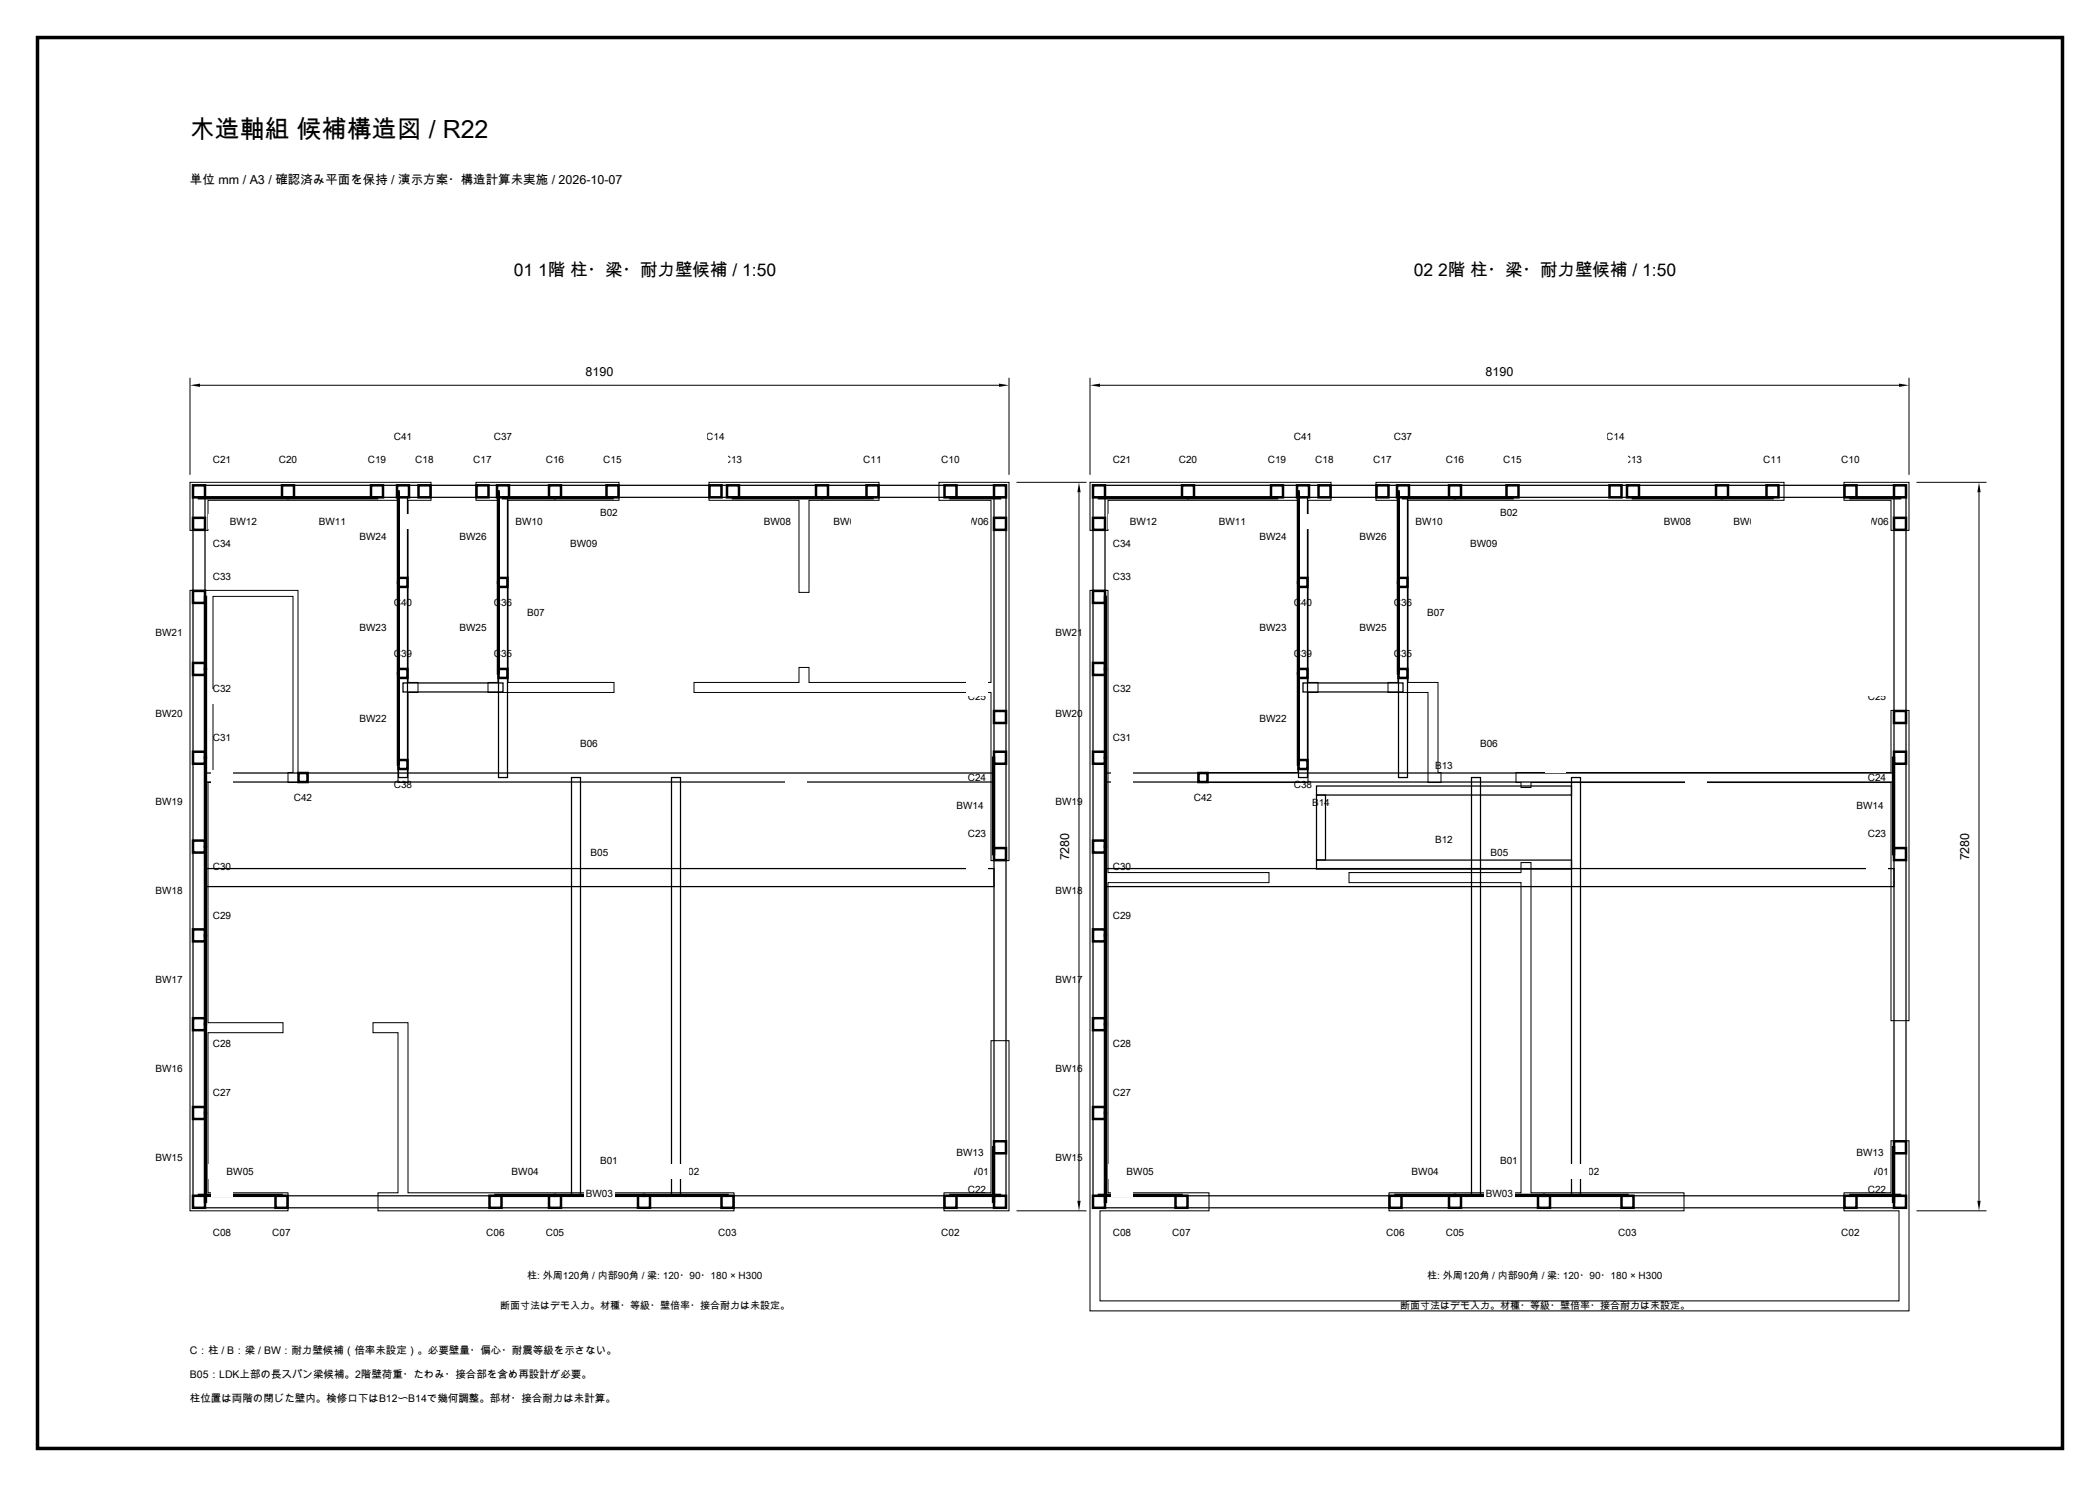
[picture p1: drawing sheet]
<svg xmlns="http://www.w3.org/2000/svg" width="420mm" height="297mm" viewBox="0 0 420 297" stroke-linecap="round" stroke-linejoin="round" font-family="sans-serif">
<path d="M38 96.4h48.2v3.6h-4.6v36.4h2v2h-2v18h-2v-56.4h-38v6h-3.6zM95.2 96.4h28.6v3.6h-22.2v36.4h21.2v2h-25.2v-2h2v-36.4h-4.4zM141.8 96.4h34v3.6h-14v18.4h-2v-18.4h-18zM38 118h21.6v36.4h2v2h-4v-2h1v-35.2h-16v35.2h1v2h-2v48h15v2h-15v32h16v3.6h-19.6zM138.8 136.4h21v-3h2v3h36.4v-36.4h-10.4v-3.6h14v75.6h-3.6v-33.6h-59.4zM74.6 204.4h7v34h65.2v3.6h-71.2v-3.6h4v-32h-5zM198.2 208h3.6v34h-13v-3.6h9.4z" fill="none" stroke="#000" stroke-width=".2"/>
<path d="M38.6 239h162.6v2.4h-162.6z" fill="none" stroke="#000" stroke-width=".25"/>
<path d="M115.9 230.6h4.2v2.8h-4.2z" fill-rule="evenodd" fill="#fff"/>
<path d="M38.6 97h162.6v2.4h-162.6z" fill="none" stroke="#000" stroke-width=".25"/>
<path d="M115.9 101h4.2v2.8h-4.2z" fill-rule="evenodd" fill="#fff"/>
<path d="M38.6 99.4h2.4v139.6h-2.4zM198.8 99.4h2.4v139.6h-2.4zM41 173.6h157.8v3.6h-157.8z" fill="none" stroke="#000" stroke-width=".25"/>
<path d="M117.8 169h4.2v2.8h-4.2z" fill-rule="evenodd" fill="#fff"/>
<path d="M41 154.5h157.8v1.8h-157.8z" fill="none" stroke="#000" stroke-width=".25"/>
<path d="M119.9 147.2h4.2v2.8h-4.2z" fill-rule="evenodd" fill="#fff"/>
<path d="M99.7 99.4h1.8v56h-1.8z" fill="none" stroke="#000" stroke-width=".25"/>
<path d="M130.5 121h4.2v2.8h-4.2z" fill-rule="evenodd" fill="#fff"/>
<path d="M79.7 99.4h1.8v56h-1.8zM80.6 136.5h20v1.8h-20zM114.3 155.4h1.8v83.6h-1.8zM134.3 155.4h1.8v83.6h-1.8z" fill="none" stroke="#000" stroke-width=".25"/>
<path d="M190.1 238.8h9.9v.2h-9.9z" fill="none" stroke="#000" stroke-width=".5"/>
<path d="M41.7 232.8h6.1v2.8h-6.1z" fill-rule="evenodd" fill="#fff"/>
<path d="M128.8 238.8h16.7v.2h-16.7z" fill="none" stroke="#000" stroke-width=".5"/>
<path d="M99.6 232.8h6.1v2.8h-6.1z" fill-rule="evenodd" fill="#fff"/>
<path d="M111 238.8h17.8v.2h-17.8z" fill="none" stroke="#000" stroke-width=".5"/>
<path d="M116.9 237.2h6v2.8h-6z" fill-rule="evenodd" fill="#fff"/>
<path d="M99.1 238.8h11.9v.2h-11.9z" fill="none" stroke="#000" stroke-width=".5"/>
<path d="M131.7 232.8h6.1v2.8h-6.1z" fill-rule="evenodd" fill="#fff"/>
<path d="M39.8 238.8h16.5v.2h-16.5z" fill="none" stroke="#000" stroke-width=".5"/>
<path d="M188.7 232.8h6.1v2.8h-6.1z" fill-rule="evenodd" fill="#fff"/>
<path d="M190.1 99.4h9.9v.2h-9.9z" fill="none" stroke="#000" stroke-width=".5"/>
<path d="M41.7 102.8h6.1v2.8h-6.1z" fill-rule="evenodd" fill="#fff"/>
<path d="M164.4 99.4h10.1v.2h-10.1z" fill="none" stroke="#000" stroke-width=".5"/>
<path d="M67.3 102.8h6.1v2.8h-6.1z" fill-rule="evenodd" fill="#fff"/>
<path d="M146.6 99.4h17.8v.2h-17.8z" fill="none" stroke="#000" stroke-width=".5"/>
<path d="M81.3 102.8h6v2.8h-6z" fill-rule="evenodd" fill="#fff"/>
<path d="M111 99.4h11.5v.2h-11.5z" fill="none" stroke="#000" stroke-width=".5"/>
<path d="M120 107.2h6.1v2.8h-6.1z" fill-rule="evenodd" fill="#fff"/>
<path d="M100.6 99.4h10.4v.2h-10.4z" fill="none" stroke="#000" stroke-width=".5"/>
<path d="M131 102.8h6v2.8h-6z" fill-rule="evenodd" fill="#fff"/>
<path d="M57.6 99.4h17.8v.2h-17.8z" fill="none" stroke="#000" stroke-width=".5"/>
<path d="M170.3 102.8h6v2.8h-6z" fill-rule="evenodd" fill="#fff"/>
<path d="M39.8 99.4h17.8v.2h-17.8z" fill="none" stroke="#000" stroke-width=".5"/>
<path d="M188.1 102.8h6v2.8h-6z" fill-rule="evenodd" fill="#fff"/>
<path d="M198.6 229.3h.2v10.9h-.2z" fill="none" stroke="#000" stroke-width=".5"/>
<path d="M42.8 229h6v2.8h-6z" fill-rule="evenodd" fill="#fff"/>
<path d="M198.6 151.4h.2v19.3h-.2z" fill="none" stroke="#000" stroke-width=".5"/>
<path d="M42.8 159.7h6v2.8h-6z" fill-rule="evenodd" fill="#fff"/>
<path d="M41 222.5h.2v17.7h-.2z" fill="none" stroke="#000" stroke-width=".5"/>
<path d="M203 229.9h6v2.8h-6z" fill-rule="evenodd" fill="#fff"/>
<path d="M41 204.7h.2v17.8h-.2z" fill="none" stroke="#000" stroke-width=".5"/>
<path d="M203 212.2h6v2.8h-6z" fill-rule="evenodd" fill="#fff"/>
<path d="M41 186.9h.2v17.8h-.2z" fill="none" stroke="#000" stroke-width=".5"/>
<path d="M203 194.4h6v2.8h-6z" fill-rule="evenodd" fill="#fff"/>
<path d="M41 169.2h.2v17.7h-.2z" fill="none" stroke="#000" stroke-width=".5"/>
<path d="M203 176.7h6v2.8h-6z" fill-rule="evenodd" fill="#fff"/>
<path d="M41 151.4h.2v17.8h-.2z" fill="none" stroke="#000" stroke-width=".5"/>
<path d="M203 158.9h6v2.8h-6z" fill-rule="evenodd" fill="#fff"/>
<path d="M41 133.7h.2v17.7h-.2z" fill="none" stroke="#000" stroke-width=".5"/>
<path d="M203 141.2h6v2.8h-6z" fill-rule="evenodd" fill="#fff"/>
<path d="M41 119.3h.2v14.4h-.2z" fill="none" stroke="#000" stroke-width=".5"/>
<path d="M203 125.1h6v2.8h-6z" fill-rule="evenodd" fill="#fff"/>
<path d="M79.6 134.6h.1v18.2h-.1z" fill="none" stroke="#000" stroke-width=".5"/>
<path d="M162.2 142.3h6v2.8h-6z" fill-rule="evenodd" fill="#fff"/>
<path d="M79.6 116.4h.1v18.2h-.1z" fill="none" stroke="#000" stroke-width=".5"/>
<path d="M162.2 124.1h6v2.8h-6z" fill-rule="evenodd" fill="#fff"/>
<path d="M79.6 98.2h.1v18.2h-.1z" fill="none" stroke="#000" stroke-width=".5"/>
<path d="M162.2 105.9h6v2.8h-6z" fill-rule="evenodd" fill="#fff"/>
<path d="M99.6 116.4h.1v18.2h-.1z" fill="none" stroke="#000" stroke-width=".5"/>
<path d="M142.2 124.1h6v2.8h-6z" fill-rule="evenodd" fill="#fff"/>
<path d="M99.6 98.2h.1v18.2h-.1z" fill="none" stroke="#000" stroke-width=".5"/>
<path d="M142.2 105.9h6v2.8h-6z" fill-rule="evenodd" fill="#fff"/>
<path d="M198.8 239h2.4v2.4h-2.4z" fill="none" stroke="#000" stroke-width=".5"/>
<path d="M42.3 245h4.2v2.8h-4.2z" fill-rule="evenodd" fill="#fff"/>
<path d="M188.9 239h2.4v2.4h-2.4z" fill="none" stroke="#000" stroke-width=".5"/>
<path d="M47.6 245h4.2v2.8h-4.2z" fill-rule="evenodd" fill="#fff"/>
<path d="M144.3 239h2.4v2.4h-2.4z" fill="none" stroke="#000" stroke-width=".5"/>
<path d="M92.2 245h4.2v2.8h-4.2z" fill-rule="evenodd" fill="#fff"/>
<path d="M127.6 239h2.4v2.4h-2.4z" fill="none" stroke="#000" stroke-width=".5"/>
<path d="M108.9 245h4.2v2.8h-4.2z" fill-rule="evenodd" fill="#fff"/>
<path d="M109.8 239h2.4v2.4h-2.4z" fill="none" stroke="#000" stroke-width=".5"/>
<path d="M126.7 245h4.2v2.8h-4.2z" fill-rule="evenodd" fill="#fff"/>
<path d="M97.9 239h2.4v2.4h-2.4z" fill="none" stroke="#000" stroke-width=".5"/>
<path d="M138.6 245h4.2v2.8h-4.2z" fill-rule="evenodd" fill="#fff"/>
<path d="M55.1 239h2.4v2.4h-2.4z" fill="none" stroke="#000" stroke-width=".5"/>
<path d="M181.4 245h4.2v2.8h-4.2z" fill-rule="evenodd" fill="#fff"/>
<path d="M38.6 239h2.4v2.4h-2.4z" fill="none" stroke="#000" stroke-width=".5"/>
<path d="M193.3 245h4.2v2.8h-4.2z" fill-rule="evenodd" fill="#fff"/>
<path d="M198.8 97h2.4v2.4h-2.4z" fill="none" stroke="#000" stroke-width=".5"/>
<path d="M42.3 90.4h4.2v2.8h-4.2z" fill-rule="evenodd" fill="#fff"/>
<path d="M188.9 97h2.4v2.4h-2.4z" fill="none" stroke="#000" stroke-width=".5"/>
<path d="M47.6 90.4h4.2v2.8h-4.2z" fill-rule="evenodd" fill="#fff"/>
<path d="M173.3 97h2.4v2.4h-2.4z" fill="none" stroke="#000" stroke-width=".5"/>
<path d="M63.2 90.4h4.2v2.8h-4.2z" fill-rule="evenodd" fill="#fff"/>
<path d="M163.2 97h2.4v2.4h-2.4z" fill="none" stroke="#000" stroke-width=".5"/>
<path d="M73.3 90.4h4.2v2.8h-4.2z" fill-rule="evenodd" fill="#fff"/>
<path d="M145.4 97h2.4v2.4h-2.4z" fill="none" stroke="#000" stroke-width=".5"/>
<path d="M91.1 90.4h4.2v2.8h-4.2z" fill-rule="evenodd" fill="#fff"/>
<path d="M141.9 97h2.4v2.4h-2.4z" fill="none" stroke="#000" stroke-width=".5"/>
<path d="M94.6 86h4.2v2.8h-4.2z" fill-rule="evenodd" fill="#fff"/>
<path d="M121.3 97h2.4v2.4h-2.4z" fill="none" stroke="#000" stroke-width=".5"/>
<path d="M115.2 90.4h4.2v2.8h-4.2z" fill-rule="evenodd" fill="#fff"/>
<path d="M109.8 97h2.4v2.4h-2.4z" fill="none" stroke="#000" stroke-width=".5"/>
<path d="M126.7 90.4h4.2v2.8h-4.2z" fill-rule="evenodd" fill="#fff"/>
<path d="M95.3 97h2.4v2.4h-2.4z" fill="none" stroke="#000" stroke-width=".5"/>
<path d="M141.2 90.4h4.2v2.8h-4.2z" fill-rule="evenodd" fill="#fff"/>
<path d="M83.7 97h2.4v2.4h-2.4z" fill="none" stroke="#000" stroke-width=".5"/>
<path d="M152.8 90.4h4.2v2.8h-4.2z" fill-rule="evenodd" fill="#fff"/>
<path d="M74.2 97h2.4v2.4h-2.4z" fill="none" stroke="#000" stroke-width=".5"/>
<path d="M162.3 90.4h4.2v2.8h-4.2z" fill-rule="evenodd" fill="#fff"/>
<path d="M56.4 97h2.4v2.4h-2.4z" fill="none" stroke="#000" stroke-width=".5"/>
<path d="M180.1 90.4h4.2v2.8h-4.2z" fill-rule="evenodd" fill="#fff"/>
<path d="M38.6 97h2.4v2.4h-2.4z" fill="none" stroke="#000" stroke-width=".5"/>
<path d="M193.3 90.4h4.2v2.8h-4.2z" fill-rule="evenodd" fill="#fff"/>
<path d="M198.8 228.1h2.4v2.4h-2.4z" fill="none" stroke="#000" stroke-width=".5"/>
<path d="M42.3 236.3h4.2v2.8h-4.2z" fill-rule="evenodd" fill="#fff"/>
<path d="M198.8 169.5h2.4v2.4h-2.4z" fill="none" stroke="#000" stroke-width=".5"/>
<path d="M42.3 165.3h4.2v2.8h-4.2z" fill-rule="evenodd" fill="#fff"/>
<path d="M198.8 150.2h2.4v2.5h-2.4z" fill="none" stroke="#000" stroke-width=".5"/>
<path d="M42.3 154h4.2v2.8h-4.2z" fill-rule="evenodd" fill="#fff"/>
<path d="M198.8 142.1h2.4v2.4h-2.4z" fill="none" stroke="#000" stroke-width=".5"/>
<path d="M42.3 137.9h4.2v2.8h-4.2z" fill-rule="evenodd" fill="#fff"/>
<path d="M198.8 103.5h2.4v2.4h-2.4z" fill="none" stroke="#000" stroke-width=".5"/>
<path d="M42.3 107.3h4.2v2.8h-4.2z" fill-rule="evenodd" fill="#fff"/>
<path d="M38.6 221.3h2.4v2.3h-2.4z" fill="none" stroke="#000" stroke-width=".5"/>
<path d="M193.3 217.1h4.2v2.8h-4.2z" fill-rule="evenodd" fill="#fff"/>
<path d="M38.6 203.5h2.4v2.4h-2.4z" fill="none" stroke="#000" stroke-width=".5"/>
<path d="M193.3 207.3h4.2v2.8h-4.2z" fill-rule="evenodd" fill="#fff"/>
<path d="M38.6 185.8h2.4v2.3h-2.4z" fill="none" stroke="#000" stroke-width=".5"/>
<path d="M193.3 181.6h4.2v2.8h-4.2z" fill-rule="evenodd" fill="#fff"/>
<path d="M38.6 168h2.4v2.4h-2.4z" fill="none" stroke="#000" stroke-width=".5"/>
<path d="M193.3 171.8h4.2v2.8h-4.2z" fill-rule="evenodd" fill="#fff"/>
<path d="M38.6 150.2h2.4v2.5h-2.4z" fill="none" stroke="#000" stroke-width=".5"/>
<path d="M193.3 146h4.2v2.8h-4.2z" fill-rule="evenodd" fill="#fff"/>
<path d="M38.6 132.5h2.4v2.4h-2.4z" fill="none" stroke="#000" stroke-width=".5"/>
<path d="M193.3 136.3h4.2v2.8h-4.2z" fill-rule="evenodd" fill="#fff"/>
<path d="M38.6 118.1h2.4v2.4h-2.4z" fill="none" stroke="#000" stroke-width=".5"/>
<path d="M193.3 113.9h4.2v2.8h-4.2z" fill-rule="evenodd" fill="#fff"/>
<path d="M38.6 103.5h2.4v2.4h-2.4z" fill="none" stroke="#000" stroke-width=".5"/>
<path d="M193.3 107.3h4.2v2.8h-4.2z" fill-rule="evenodd" fill="#fff"/>
<path d="M99.7 133.7h1.8v1.8h-1.8z" fill="none" stroke="#000" stroke-width=".5"/>
<path d="M137.1 129.2h4.2v2.8h-4.2z" fill-rule="evenodd" fill="#fff"/>
<path d="M99.7 115.5h1.8v1.8h-1.8z" fill="none" stroke="#000" stroke-width=".5"/>
<path d="M137.1 119h4.2v2.8h-4.2z" fill-rule="evenodd" fill="#fff"/>
<path d="M99.4 97h2.4v2.4h-2.4z" fill="none" stroke="#000" stroke-width=".5"/>
<path d="M137.1 86h4.2v2.8h-4.2z" fill-rule="evenodd" fill="#fff"/>
<path d="M79.7 151.9h1.8v1.8h-1.8z" fill="none" stroke="#000" stroke-width=".5"/>
<path d="M157.1 155.4h4.2v2.8h-4.2z" fill-rule="evenodd" fill="#fff"/>
<path d="M79.7 133.7h1.8v1.8h-1.8z" fill="none" stroke="#000" stroke-width=".5"/>
<path d="M157.1 129.2h4.2v2.8h-4.2z" fill-rule="evenodd" fill="#fff"/>
<path d="M79.7 115.5h1.8v1.8h-1.8z" fill="none" stroke="#000" stroke-width=".5"/>
<path d="M157.1 119h4.2v2.8h-4.2z" fill-rule="evenodd" fill="#fff"/>
<path d="M79.4 97h2.4v2.4h-2.4z" fill="none" stroke="#000" stroke-width=".5"/>
<path d="M157.1 86h4.2v2.8h-4.2z" fill-rule="evenodd" fill="#fff"/>
<path d="M59.7 154.5h1.8v1.8h-1.8z" fill="none" stroke="#000" stroke-width=".5"/>
<path d="M177.1 158h4.2v2.8h-4.2z" fill-rule="evenodd" fill="#fff"/>
<path d="M38 75.5v19.4M40 77h159.8M201.8 75.5v19.4" fill="none" stroke="#000" stroke-width=".2"/>
<path d="M38 77l2-.3v.6zM199.8 76.7l2 .3-2 .3z" fill="#000"/>
<path d="M116.7 72.6h6.4v3.3h-6.4z" fill-rule="evenodd" fill="#fff"/>
<path d="M203.3 96.4h14M215.8 98.4v141.6M203.3 242h14" fill="none" stroke="#000" stroke-width=".2"/>
<path d="M215.8 96.4l.3 2h-.6zM215.5 240h.6l-.3 2z" fill="#000"/>
<path d="M211.4 166h3.3v6.4h-3.3z" fill-rule="evenodd" fill="#fff"/>
<path d="M218 96.4h48.2v3.6h-4.6v36.4h2v2h-2v18h-22v-2h20v-54.4h-38v6h-3.6zM275.2 96.4h81.6v3.6h-75.2v36.4h6v18h.6v2h-2.6v-18h-8v-2h2v-36.4h-4.4zM368.8 96.4h13v9.6h-3.6v-6h-9.4zM218 118h3.6v56.4h32.2v2h-32.2v62h20.2v3.6h-21.8v18h159.8v-18h-11v-3.6h9.4v-10.4h3.6v34h-163.8zM303.2 154.4h75v-12.4h3.6v62h-3.6v-47.6h-72v1h-2v-1h-1zM269.8 174.4h34.4v-2h2v66h30.6v3.6h-59v-3.6h26.4v-62h-34.4z" fill="none" stroke="#000" stroke-width=".2"/>
<path d="M218.6 239h162.6v2.4h-162.6z" fill="none" stroke="#000" stroke-width=".25"/>
<path d="M295.9 230.6h4.2v2.8h-4.2z" fill-rule="evenodd" fill="#fff"/>
<path d="M218.6 97h162.6v2.4h-162.6z" fill="none" stroke="#000" stroke-width=".25"/>
<path d="M295.9 101h4.2v2.8h-4.2z" fill-rule="evenodd" fill="#fff"/>
<path d="M218.6 99.4h2.4v139.6h-2.4zM378.8 99.4h2.4v139.6h-2.4zM221 173.6h157.8v3.6h-157.8z" fill="none" stroke="#000" stroke-width=".25"/>
<path d="M297.8 169h4.2v2.8h-4.2z" fill-rule="evenodd" fill="#fff"/>
<path d="M221 154.5h157.8v1.8h-157.8z" fill="none" stroke="#000" stroke-width=".25"/>
<path d="M299.9 147.2h4.2v2.8h-4.2z" fill-rule="evenodd" fill="#fff"/>
<path d="M279.7 99.4h1.8v56h-1.8z" fill="none" stroke="#000" stroke-width=".25"/>
<path d="M310.5 121h4.2v2.8h-4.2z" fill-rule="evenodd" fill="#fff"/>
<path d="M259.7 99.4h1.8v56h-1.8zM260.6 136.5h20v1.8h-20zM294.3 155.4h1.8v83.6h-1.8zM314.3 155.4h1.8v83.6h-1.8zM263.3 171.9h51v1.8h-51z" fill="none" stroke="#000" stroke-width=".25"/>
<path d="M308.9 166.4h4.2v2.8h-4.2z" fill-rule="evenodd" fill="#fff"/>
<path d="M263.3 157.1h51v1.8h-51z" fill="none" stroke="#000" stroke-width=".25"/>
<path d="M308.9 151.6h4.2v2.8h-4.2z" fill-rule="evenodd" fill="#fff"/>
<path d="M263.3 158.9h1.8v13h-1.8z" fill="none" stroke="#000" stroke-width=".25"/>
<path d="M333.5 159h4.2v2.8h-4.2z" fill-rule="evenodd" fill="#fff"/>
<path d="M370.1 238.8h9.9v.2h-9.9z" fill="none" stroke="#000" stroke-width=".5"/>
<path d="M221.7 232.8h6.1v2.8h-6.1z" fill-rule="evenodd" fill="#fff"/>
<path d="M308.8 238.8h16.7v.2h-16.7z" fill="none" stroke="#000" stroke-width=".5"/>
<path d="M279.6 232.8h6.1v2.8h-6.1z" fill-rule="evenodd" fill="#fff"/>
<path d="M291 238.8h17.8v.2h-17.8z" fill="none" stroke="#000" stroke-width=".5"/>
<path d="M296.9 237.2h6v2.8h-6z" fill-rule="evenodd" fill="#fff"/>
<path d="M279.1 238.8h11.9v.2h-11.9z" fill="none" stroke="#000" stroke-width=".5"/>
<path d="M311.7 232.8h6.1v2.8h-6.1z" fill-rule="evenodd" fill="#fff"/>
<path d="M219.8 238.8h16.5v.2h-16.5z" fill="none" stroke="#000" stroke-width=".5"/>
<path d="M368.7 232.8h6.1v2.8h-6.1z" fill-rule="evenodd" fill="#fff"/>
<path d="M370.1 99.4h9.9v.2h-9.9z" fill="none" stroke="#000" stroke-width=".5"/>
<path d="M221.7 102.8h6.1v2.8h-6.1z" fill-rule="evenodd" fill="#fff"/>
<path d="M344.4 99.4h10.1v.2h-10.1z" fill="none" stroke="#000" stroke-width=".5"/>
<path d="M247.3 102.8h6.1v2.8h-6.1z" fill-rule="evenodd" fill="#fff"/>
<path d="M326.6 99.4h17.8v.2h-17.8z" fill="none" stroke="#000" stroke-width=".5"/>
<path d="M261.3 102.8h6v2.8h-6z" fill-rule="evenodd" fill="#fff"/>
<path d="M291 99.4h11.5v.2h-11.5z" fill="none" stroke="#000" stroke-width=".5"/>
<path d="M300 107.2h6.1v2.8h-6.1z" fill-rule="evenodd" fill="#fff"/>
<path d="M280.6 99.4h10.4v.2h-10.4z" fill="none" stroke="#000" stroke-width=".5"/>
<path d="M311 102.8h6v2.8h-6z" fill-rule="evenodd" fill="#fff"/>
<path d="M237.6 99.4h17.8v.2h-17.8z" fill="none" stroke="#000" stroke-width=".5"/>
<path d="M350.3 102.8h6v2.8h-6z" fill-rule="evenodd" fill="#fff"/>
<path d="M219.8 99.4h17.8v.2h-17.8z" fill="none" stroke="#000" stroke-width=".5"/>
<path d="M368.1 102.8h6v2.8h-6z" fill-rule="evenodd" fill="#fff"/>
<path d="M378.6 229.3h.2v10.9h-.2z" fill="none" stroke="#000" stroke-width=".5"/>
<path d="M222.8 229h6v2.8h-6z" fill-rule="evenodd" fill="#fff"/>
<path d="M378.6 151.4h.2v19.3h-.2z" fill="none" stroke="#000" stroke-width=".5"/>
<path d="M222.8 159.7h6v2.8h-6z" fill-rule="evenodd" fill="#fff"/>
<path d="M221 222.5h.2v17.7h-.2z" fill="none" stroke="#000" stroke-width=".5"/>
<path d="M383 229.9h6v2.8h-6z" fill-rule="evenodd" fill="#fff"/>
<path d="M221 204.7h.2v17.8h-.2z" fill="none" stroke="#000" stroke-width=".5"/>
<path d="M383 212.2h6v2.8h-6z" fill-rule="evenodd" fill="#fff"/>
<path d="M221 186.9h.2v17.8h-.2z" fill="none" stroke="#000" stroke-width=".5"/>
<path d="M383 194.4h6v2.8h-6z" fill-rule="evenodd" fill="#fff"/>
<path d="M221 169.2h.2v17.7h-.2z" fill="none" stroke="#000" stroke-width=".5"/>
<path d="M383 176.7h6v2.8h-6z" fill-rule="evenodd" fill="#fff"/>
<path d="M221 151.4h.2v17.8h-.2z" fill="none" stroke="#000" stroke-width=".5"/>
<path d="M383 158.9h6v2.8h-6z" fill-rule="evenodd" fill="#fff"/>
<path d="M221 133.7h.2v17.7h-.2z" fill="none" stroke="#000" stroke-width=".5"/>
<path d="M383 141.2h6v2.8h-6z" fill-rule="evenodd" fill="#fff"/>
<path d="M221 119.3h.2v14.4h-.2z" fill="none" stroke="#000" stroke-width=".5"/>
<path d="M383 125.1h6v2.8h-6z" fill-rule="evenodd" fill="#fff"/>
<path d="M259.6 134.6l.1 18.2z" fill="none" stroke="#000" stroke-width=".5"/>
<path d="M342.2 142.3h6v2.8h-6z" fill-rule="evenodd" fill="#fff"/>
<path d="M259.6 116.4l.1 18.2z" fill="none" stroke="#000" stroke-width=".5"/>
<path d="M342.2 124.1h6v2.8h-6z" fill-rule="evenodd" fill="#fff"/>
<path d="M259.6 98.2l.1 18.2z" fill="none" stroke="#000" stroke-width=".5"/>
<path d="M342.2 105.9h6v2.8h-6z" fill-rule="evenodd" fill="#fff"/>
<path d="M279.6 116.4h.1v18.2h-.1z" fill="none" stroke="#000" stroke-width=".5"/>
<path d="M322.2 124.1h6v2.8h-6z" fill-rule="evenodd" fill="#fff"/>
<path d="M279.6 98.2h.1v18.2h-.1z" fill="none" stroke="#000" stroke-width=".5"/>
<path d="M322.2 105.9h6v2.8h-6z" fill-rule="evenodd" fill="#fff"/>
<path d="M378.8 239h2.4v2.4h-2.4z" fill="none" stroke="#000" stroke-width=".5"/>
<path d="M222.3 245h4.2v2.8h-4.2z" fill-rule="evenodd" fill="#fff"/>
<path d="M368.9 239h2.4v2.4h-2.4z" fill="none" stroke="#000" stroke-width=".5"/>
<path d="M227.6 245h4.2v2.8h-4.2z" fill-rule="evenodd" fill="#fff"/>
<path d="M324.3 239h2.4v2.4h-2.4z" fill="none" stroke="#000" stroke-width=".5"/>
<path d="M272.2 245h4.2v2.8h-4.2z" fill-rule="evenodd" fill="#fff"/>
<path d="M307.6 239h2.4v2.4h-2.4z" fill="none" stroke="#000" stroke-width=".5"/>
<path d="M288.9 245h4.2v2.8h-4.2z" fill-rule="evenodd" fill="#fff"/>
<path d="M289.8 239h2.4v2.4h-2.4z" fill="none" stroke="#000" stroke-width=".5"/>
<path d="M306.7 245h4.2v2.8h-4.2z" fill-rule="evenodd" fill="#fff"/>
<path d="M277.9 239h2.4v2.4h-2.4z" fill="none" stroke="#000" stroke-width=".5"/>
<path d="M318.6 245h4.2v2.8h-4.2z" fill-rule="evenodd" fill="#fff"/>
<path d="M235.1 239h2.4v2.4h-2.4z" fill="none" stroke="#000" stroke-width=".5"/>
<path d="M361.4 245h4.2v2.8h-4.2z" fill-rule="evenodd" fill="#fff"/>
<path d="M218.6 239h2.4v2.4h-2.4z" fill="none" stroke="#000" stroke-width=".5"/>
<path d="M373.3 245h4.2v2.8h-4.2z" fill-rule="evenodd" fill="#fff"/>
<path d="M378.8 97h2.4v2.4h-2.4z" fill="none" stroke="#000" stroke-width=".5"/>
<path d="M222.3 90.4h4.2v2.8h-4.2z" fill-rule="evenodd" fill="#fff"/>
<path d="M368.9 97h2.4v2.4h-2.4z" fill="none" stroke="#000" stroke-width=".5"/>
<path d="M227.6 90.4h4.2v2.8h-4.2z" fill-rule="evenodd" fill="#fff"/>
<path d="M353.3 97h2.4v2.4h-2.4z" fill="none" stroke="#000" stroke-width=".5"/>
<path d="M243.2 90.4h4.2v2.8h-4.2z" fill-rule="evenodd" fill="#fff"/>
<path d="M343.2 97h2.4v2.4h-2.4z" fill="none" stroke="#000" stroke-width=".5"/>
<path d="M253.3 90.4h4.2v2.8h-4.2z" fill-rule="evenodd" fill="#fff"/>
<path d="M325.4 97h2.4v2.4h-2.4z" fill="none" stroke="#000" stroke-width=".5"/>
<path d="M271.1 90.4h4.2v2.8h-4.2z" fill-rule="evenodd" fill="#fff"/>
<path d="M321.9 97h2.4v2.4h-2.4z" fill="none" stroke="#000" stroke-width=".5"/>
<path d="M274.6 86h4.2v2.8h-4.2z" fill-rule="evenodd" fill="#fff"/>
<path d="M301.3 97h2.4v2.4h-2.4z" fill="none" stroke="#000" stroke-width=".5"/>
<path d="M295.2 90.4h4.2v2.8h-4.2z" fill-rule="evenodd" fill="#fff"/>
<path d="M289.8 97h2.4v2.4h-2.4z" fill="none" stroke="#000" stroke-width=".5"/>
<path d="M306.7 90.4h4.2v2.8h-4.2z" fill-rule="evenodd" fill="#fff"/>
<path d="M275.3 97h2.4v2.4h-2.4z" fill="none" stroke="#000" stroke-width=".5"/>
<path d="M321.2 90.4h4.2v2.8h-4.2z" fill-rule="evenodd" fill="#fff"/>
<path d="M263.7 97h2.4v2.4h-2.4z" fill="none" stroke="#000" stroke-width=".5"/>
<path d="M332.8 90.4h4.2v2.8h-4.2z" fill-rule="evenodd" fill="#fff"/>
<path d="M254.2 97h2.4v2.4h-2.4z" fill="none" stroke="#000" stroke-width=".5"/>
<path d="M342.3 90.4h4.2v2.8h-4.2z" fill-rule="evenodd" fill="#fff"/>
<path d="M236.4 97h2.4v2.4h-2.4z" fill="none" stroke="#000" stroke-width=".5"/>
<path d="M360.1 90.4h4.2v2.8h-4.2z" fill-rule="evenodd" fill="#fff"/>
<path d="M218.6 97h2.4v2.4h-2.4z" fill="none" stroke="#000" stroke-width=".5"/>
<path d="M373.3 90.4h4.2v2.8h-4.2z" fill-rule="evenodd" fill="#fff"/>
<path d="M378.8 228.1h2.4v2.4h-2.4z" fill="none" stroke="#000" stroke-width=".5"/>
<path d="M222.3 236.3h4.2v2.8h-4.2z" fill-rule="evenodd" fill="#fff"/>
<path d="M378.8 169.5h2.4v2.4h-2.4z" fill="none" stroke="#000" stroke-width=".5"/>
<path d="M222.3 165.3h4.2v2.8h-4.2z" fill-rule="evenodd" fill="#fff"/>
<path d="M378.8 150.2h2.4v2.5h-2.4z" fill="none" stroke="#000" stroke-width=".5"/>
<path d="M222.3 154h4.2v2.8h-4.2z" fill-rule="evenodd" fill="#fff"/>
<path d="M378.8 142.1h2.4v2.4h-2.4z" fill="none" stroke="#000" stroke-width=".5"/>
<path d="M222.3 137.9h4.2v2.8h-4.2z" fill-rule="evenodd" fill="#fff"/>
<path d="M378.8 103.5h2.4v2.4h-2.4z" fill="none" stroke="#000" stroke-width=".5"/>
<path d="M222.3 107.3h4.2v2.8h-4.2z" fill-rule="evenodd" fill="#fff"/>
<path d="M218.6 221.3h2.4v2.3h-2.4z" fill="none" stroke="#000" stroke-width=".5"/>
<path d="M373.3 217.1h4.2v2.8h-4.2z" fill-rule="evenodd" fill="#fff"/>
<path d="M218.6 203.5h2.4v2.4h-2.4z" fill="none" stroke="#000" stroke-width=".5"/>
<path d="M373.3 207.3h4.2v2.8h-4.2z" fill-rule="evenodd" fill="#fff"/>
<path d="M218.6 185.8h2.4v2.3h-2.4z" fill="none" stroke="#000" stroke-width=".5"/>
<path d="M373.3 181.6h4.2v2.8h-4.2z" fill-rule="evenodd" fill="#fff"/>
<path d="M218.6 168h2.4v2.4h-2.4z" fill="none" stroke="#000" stroke-width=".5"/>
<path d="M373.3 171.8h4.2v2.8h-4.2z" fill-rule="evenodd" fill="#fff"/>
<path d="M218.6 150.2h2.4v2.5h-2.4z" fill="none" stroke="#000" stroke-width=".5"/>
<path d="M373.3 146h4.2v2.8h-4.2z" fill-rule="evenodd" fill="#fff"/>
<path d="M218.6 132.5h2.4v2.4h-2.4z" fill="none" stroke="#000" stroke-width=".5"/>
<path d="M373.3 136.3h4.2v2.8h-4.2z" fill-rule="evenodd" fill="#fff"/>
<path d="M218.6 118.1h2.4v2.4h-2.4z" fill="none" stroke="#000" stroke-width=".5"/>
<path d="M373.3 113.9h4.2v2.8h-4.2z" fill-rule="evenodd" fill="#fff"/>
<path d="M218.6 103.5h2.4v2.4h-2.4z" fill="none" stroke="#000" stroke-width=".5"/>
<path d="M373.3 107.3h4.2v2.8h-4.2z" fill-rule="evenodd" fill="#fff"/>
<path d="M279.7 133.7h1.8v1.8h-1.8z" fill="none" stroke="#000" stroke-width=".5"/>
<path d="M317.1 129.2h4.2v2.8h-4.2z" fill-rule="evenodd" fill="#fff"/>
<path d="M279.7 115.5h1.8v1.8h-1.8z" fill="none" stroke="#000" stroke-width=".5"/>
<path d="M317.1 119h4.2v2.8h-4.2z" fill-rule="evenodd" fill="#fff"/>
<path d="M279.4 97h2.4v2.4h-2.4z" fill="none" stroke="#000" stroke-width=".5"/>
<path d="M317.1 86h4.2v2.8h-4.2z" fill-rule="evenodd" fill="#fff"/>
<path d="M259.7 151.9h1.8v1.8h-1.8z" fill="none" stroke="#000" stroke-width=".5"/>
<path d="M337.1 155.4h4.2v2.8h-4.2z" fill-rule="evenodd" fill="#fff"/>
<path d="M259.7 133.7h1.8v1.8h-1.8z" fill="none" stroke="#000" stroke-width=".5"/>
<path d="M337.1 129.2h4.2v2.8h-4.2z" fill-rule="evenodd" fill="#fff"/>
<path d="M259.7 115.5h1.8v1.8h-1.8z" fill="none" stroke="#000" stroke-width=".5"/>
<path d="M337.1 119h4.2v2.8h-4.2z" fill-rule="evenodd" fill="#fff"/>
<path d="M259.4 97h2.4v2.4h-2.4z" fill="none" stroke="#000" stroke-width=".5"/>
<path d="M337.1 86h4.2v2.8h-4.2z" fill-rule="evenodd" fill="#fff"/>
<path d="M239.7 154.5h1.8v1.8h-1.8z" fill="none" stroke="#000" stroke-width=".5"/>
<path d="M357.1 158h4.2v2.8h-4.2z" fill-rule="evenodd" fill="#fff"/>
<path d="M218 75.5v19.4M220 77h159.8M381.8 75.5v19.4" fill="none" stroke="#000" stroke-width=".2"/>
<path d="M218 77l2-.3v.6zM379.8 76.7l2 .3-2 .3z" fill="#000"/>
<path d="M296.7 72.6h6.4v3.3h-6.4z" fill-rule="evenodd" fill="#fff"/>
<path d="M383.3 96.4h14M395.8 98.4v141.6M383.3 242h14" fill="none" stroke="#000" stroke-width=".2"/>
<path d="M395.8 96.4l.3 2h-.6zM395.5 240h.6l-.3 2z" fill="#000"/>
<path d="M391.4 166h3.3v6.4h-3.3z" fill-rule="evenodd" fill="#fff"/>
<path d="M7.5 7.5h405v282h-405z" fill="none" stroke="#000" stroke-width=".7" stroke-linecap="butt"/>
<text font-size="5" x="38" y="27.6">木造軸組 候補構造図 / R22</text>
<g font-size="3.5">
<text x="102.7" y="55.1">01 1階 柱・梁・耐力壁候補 / 1:50</text>
<text x="282.7" y="55.1">02 2階 柱・梁・耐力壁候補 / 1:50</text>
</g>
<g font-size="2.5">
<text x="38" y="36.8">単位 mm / A3 / 確認済み平面を保持 / 演示方案・構造計算未実施 / 2026-10-07</text>
<text x="117.1" y="75.1">8190</text>
<text x="297.1" y="75.1">8190</text>
<text x="213.9" y="172" transform="rotate(-90 213.9 172)">7280</text>
<text x="393.8" y="172" transform="rotate(-90 393.8 172)">7280</text>
</g>
<g font-size="2.1">
<text x="38" y="270.7">C：柱 / B：梁 / BW：耐力壁候補（倍率未設定）。必要壁量・偏心・耐震等級を示さない。</text>
<text x="38" y="275.5">B05：LDK上部の長スパン梁候補。2階壁荷重・たわみ・接合部を含め再設計が必要。</text>
<text x="38" y="280.3">柱位置は両階の閉じた壁内。検修口下はB12〜B14で幾何調整。部材・接合耐力は未計算。</text>
</g>
<g font-size="2">
<text x="78.8" y="88">C41</text>
<text x="98.8" y="88">C37</text>
<text x="141.3" y="88">C14</text>
<text x="258.8" y="88">C41</text>
<text x="278.8" y="88">C37</text>
<text x="321.3" y="88">C14</text>
<text x="42.6" y="92.4">C21</text>
<text x="55.8" y="92.4">C20</text>
<text x="73.6" y="92.4">C19</text>
<text x="83.1" y="92.4">C18</text>
<text x="94.7" y="92.4">C17</text>
<text x="109.2" y="92.4">C16</text>
<text x="120.7" y="92.4">C15</text>
<text x="144.8" y="92.4">C13</text>
<text x="172.7" y="92.4">C11</text>
<text x="188.3" y="92.4">C10</text>
<text x="222.6" y="92.4">C21</text>
<text x="235.8" y="92.4">C20</text>
<text x="253.6" y="92.4">C19</text>
<text x="263.1" y="92.4">C18</text>
<text x="274.7" y="92.4">C17</text>
<text x="289.2" y="92.4">C16</text>
<text x="300.7" y="92.4">C15</text>
<text x="324.8" y="92.4">C13</text>
<text x="352.7" y="92.4">C11</text>
<text x="368.3" y="92.4">C10</text>
<text x="46" y="104.8">BW12</text>
<text x="63.8" y="104.8">BW11</text>
<text x="71.9" y="107.9">BW24</text>
<text x="91.9" y="107.9">BW26</text>
<text x="103.1" y="104.8">BW10</text>
<text x="120" y="103">B02</text>
<text x="152.8" y="104.8">BW08</text>
<text x="166.7" y="104.8">BW07</text>
<text x="192.3" y="104.8">BW06</text>
<text x="226" y="104.8">BW12</text>
<text x="243.8" y="104.8">BW11</text>
<text x="251.9" y="107.9">BW24</text>
<text x="271.9" y="107.9">BW26</text>
<text x="283.1" y="104.8">BW10</text>
<text x="300" y="103">B02</text>
<text x="332.8" y="104.8">BW08</text>
<text x="346.7" y="104.8">BW07</text>
<text x="372.3" y="104.8">BW06</text>
<text x="42.6" y="109.3">C34</text>
<text x="114" y="109.2">BW09</text>
<text x="222.6" y="109.3">C34</text>
<text x="294" y="109.2">BW09</text>
<text x="42.6" y="115.9">C33</text>
<text x="222.6" y="115.9">C33</text>
<text x="78.8" y="121">C40</text>
<text x="98.8" y="121">C36</text>
<text x="105.4" y="123">B07</text>
<text x="258.8" y="121">C40</text>
<text x="278.8" y="121">C36</text>
<text x="285.4" y="123">B07</text>
<text x="31.1" y="127.1">BW21</text>
<text x="71.9" y="126.1">BW23</text>
<text x="78.8" y="131.2">C39</text>
<text x="91.9" y="126.1">BW25</text>
<text x="98.8" y="131.2">C35</text>
<text x="211.1" y="127.1">BW21</text>
<text x="251.9" y="126.1">BW23</text>
<text x="258.8" y="131.2">C39</text>
<text x="271.9" y="126.1">BW25</text>
<text x="278.8" y="131.2">C35</text>
<text x="31.1" y="143.2">BW20</text>
<text x="42.6" y="138.3">C32</text>
<text x="193.6" y="139.9">C25</text>
<text x="211.1" y="143.2">BW20</text>
<text x="222.6" y="138.3">C32</text>
<text x="373.6" y="139.9">C25</text>
<text x="42.6" y="148.1">C31</text>
<text x="71.9" y="144.3">BW22</text>
<text x="116" y="149.2">B06</text>
<text x="222.6" y="148.1">C31</text>
<text x="251.9" y="144.3">BW22</text>
<text x="296" y="149.2">B06</text>
<text x="287" y="153.6">B13</text>
<text x="31.1" y="161">BW19</text>
<text x="58.8" y="160">C42</text>
<text x="78.8" y="157.4">C38</text>
<text x="191.3" y="161.7">BW14</text>
<text x="193.6" y="156.1">C24</text>
<text x="211.1" y="161">BW19</text>
<text x="238.8" y="160">C42</text>
<text x="258.8" y="157.4">C38</text>
<text x="262.4" y="161">B14</text>
<text x="371.3" y="161.7">BW14</text>
<text x="373.6" y="156.1">C24</text>
<text x="193.6" y="167.3">C23</text>
<text x="373.6" y="167.3">C23</text>
<text x="42.6" y="173.8">C30</text>
<text x="118.1" y="171">B05</text>
<text x="222.6" y="173.8">C30</text>
<text x="287" y="168.4">B12</text>
<text x="298.1" y="171">B05</text>
<text x="31.1" y="178.7">BW18</text>
<text x="211.1" y="178.7">BW18</text>
<text x="42.6" y="183.6">C29</text>
<text x="222.6" y="183.6">C29</text>
<text x="31.1" y="196.5">BW17</text>
<text x="211.1" y="196.5">BW17</text>
<text x="42.6" y="209.3">C28</text>
<text x="222.6" y="209.3">C28</text>
<text x="31.1" y="214.2">BW16</text>
<text x="211.1" y="214.2">BW16</text>
<text x="42.6" y="219.1">C27</text>
<text x="222.6" y="219.1">C27</text>
<text x="31.1" y="232">BW15</text>
<text x="120" y="232.6">B01</text>
<text x="191.3" y="231">BW13</text>
<text x="211.1" y="232">BW15</text>
<text x="300" y="232.6">B01</text>
<text x="371.3" y="231">BW13</text>
<text x="45.3" y="234.8">BW05</text>
<text x="102.3" y="234.8">BW04</text>
<text x="117.2" y="239.2">BW03</text>
<text x="134.4" y="234.8">BW02</text>
<text x="192.3" y="234.8">BW01</text>
<text x="193.6" y="238.3">C22</text>
<text x="225.3" y="234.8">BW05</text>
<text x="282.3" y="234.8">BW04</text>
<text x="297.2" y="239.2">BW03</text>
<text x="314.4" y="234.8">BW02</text>
<text x="372.3" y="234.8">BW01</text>
<text x="373.6" y="238.3">C22</text>
<text x="42.6" y="247">C08</text>
<text x="54.5" y="247">C07</text>
<text x="97.3" y="247">C06</text>
<text x="109.2" y="247">C05</text>
<text x="143.7" y="247">C03</text>
<text x="188.3" y="247">C02</text>
<text x="222.6" y="247">C08</text>
<text x="234.5" y="247">C07</text>
<text x="277.3" y="247">C06</text>
<text x="289.2" y="247">C05</text>
<text x="323.7" y="247">C03</text>
<text x="368.3" y="247">C02</text>
<text x="105.5" y="255.6">柱: 外周120角 / 内部90角 / 梁: 120・90・180 × H300</text>
<text x="285.5" y="255.6">柱: 外周120角 / 内部90角 / 梁: 120・90・180 × H300</text>
<text x="100" y="261.6">断面寸法はデモ入力。材種・等級・壁倍率・接合耐力は未設定。</text>
<text x="280" y="261.6">断面寸法はデモ入力。材種・等級・壁倍率・接合耐力は未設定。</text>
</g>
</svg>
